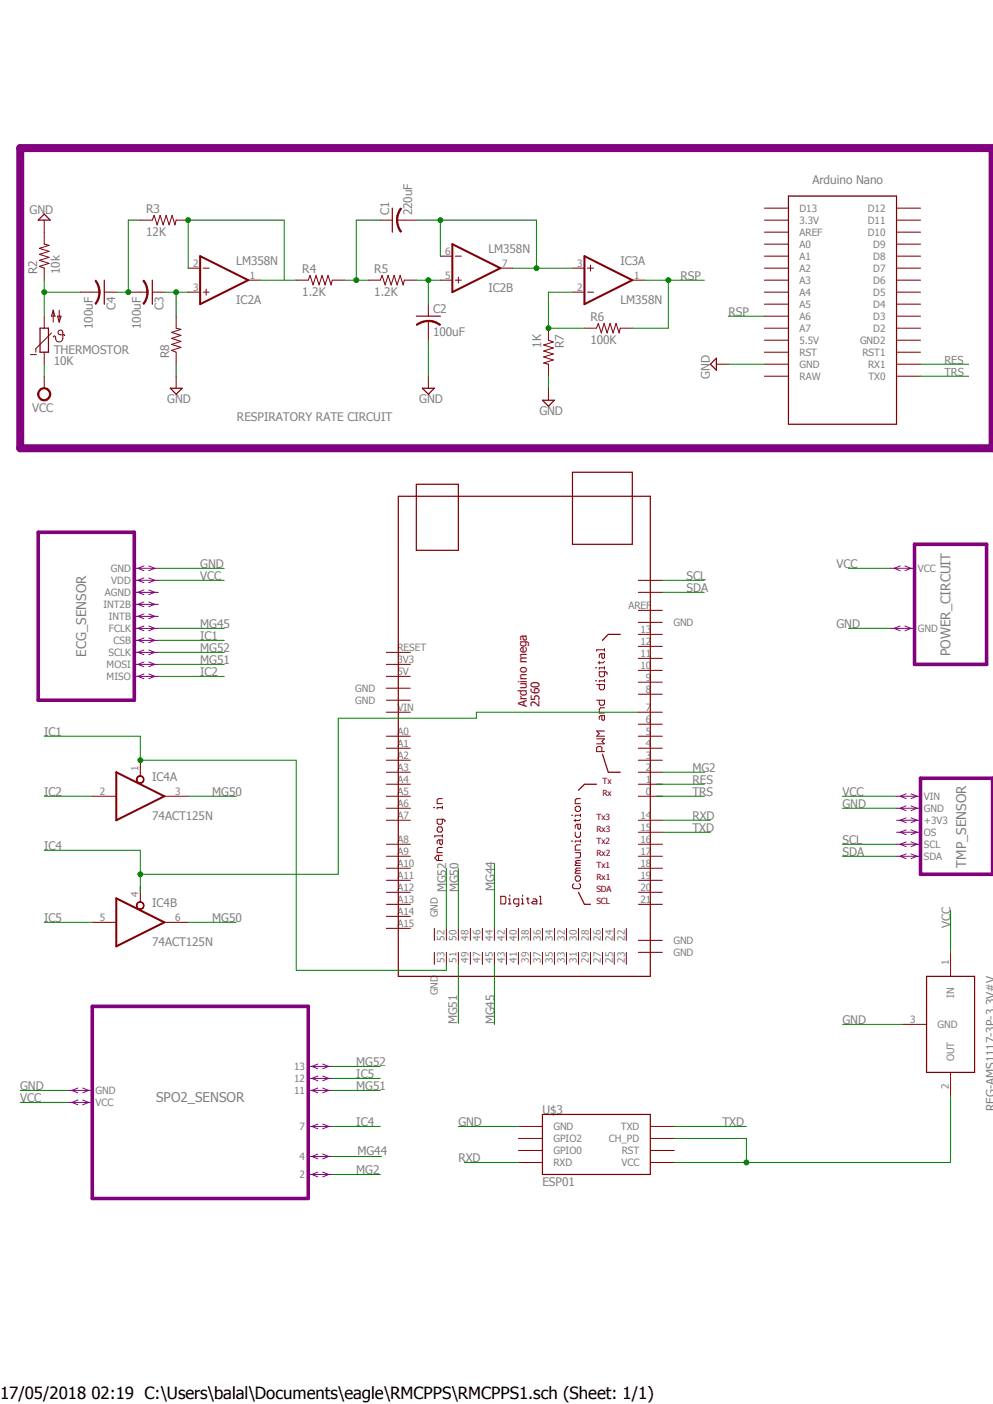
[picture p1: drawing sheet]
<svg xmlns="http://www.w3.org/2000/svg" width="210mm" height="297mm" viewBox="0 0 210 297" stroke-linecap="round" stroke-linejoin="round" font-family="sans-serif">
<path d="M0 30.4l210 222.7M210 39l-210 222.6" fill="none" stroke="#fff" stroke-width=".21"/>
<g fill="none" stroke="#800000" stroke-width=".21">
<path d="M9.4 49.1v2.5l1 .3-2.1 .6 2.1 .7-2.1 .6 2.1 .6-2.1 .7 2.1 .6-2.1 .6 1.1 .4v2.6M29.7 46.6h2.5l.4-1 .6 2 .7-2 .6 2 .6-2 .7 2 .6-2 .6 2 .3-1h2.5M39.8 56.7h2.5M43 56.7h1.2M52.5 59.3h2.5M62.7 59.3h2.5l.4-1 .6 2 .6-2 .7 2 .6-2 .6 2 .7-2 .6 2 .3-1h2.5M77.9 59.3h2.5l.4-1 .6 2 .7-2 .6 2 .7-2 .6 2 .6-2 .7 2 .2-1h2.6M84 46.6h1.5M93.1 59.3h2.6M93.1 54.2h2.6M96.3 59.3h1.3M96.3 54.2h1.3"/>
<path d="M96.9 58.6v1.3M105.8 56.7h2.6M121.1 56.7h2.5M124.2 56.7h1.3M124.9 56.1v1.3M133.7 59.3h2.6M161.7 46.6h5.1M161.7 49.1h5.1M161.7 59.3h5.1M161.7 56.7h5.1M161.7 54.2h5.1M161.7 51.6h5.1"/>
<path d="M161.7 44h5.1M189.6 46.6h5.1M189.6 49.1h5.1M189.6 59.3h5.1M189.6 56.7h5.1M189.6 54.2h5.1M189.6 51.6h5.1M189.6 44h5.1M6.4 75h1.3M9.4 66.9v2.5M9.4 74.5v2.5M10.9 70.4l-3.3 3.3v.8"/>
<path d="M11.3 65.6l.3 1.3h-.7zM11.3 65.6v2.6M12.1 66.9h.8l-.4 1.3zM12.5 65.6v2.6M13.6 71l-.1-.2h-.7a.51 .51 0 0 1-.5-.5 .51 .51 0 0 1 .5-.5 .51 .51 0 0 1 .5 .5v1.3a.82 .82 0 0 1-1 .7 .82 .82 0 0 1-.6-1.1l-.3-.1-.1 .2M37.3 66.9v2.5l1 .3-2 .6 2 .7-2 .6 2 .6-2 .7 2 .6-2 .6 1 .4v2.5M39.8 61.8h2.5M43 61.8h1.2M43.6 61.2v1.2M116 69.4v2.6l1 .3-2 .7 2 .6-2 .7 2 .6-2 .6 2 .7-2 .6 1 .2v2.6M121.1 61.8h2.5M123.6 69.4h2.6l.3-1 .7 2 .6-2 .6 2 .6-2 .7 2 .6-2 .6 2 .3-1h2.5"/>
<path d="M124.2 61.8h1.3M161.7 79.6h5.1M161.7 77h5.1M161.7 74.5h5.1M161.7 72h5.1M161.7 69.4h5.1M161.7 66.9h5.1M161.7 64.3h5.1M161.7 61.8h5.1M189.6 79.6h5.1M189.6 77h5.1M189.6 74.5h5.1"/>
<path d="M189.6 72h5.1M189.6 69.4h5.1M189.6 66.9h5.1M189.6 64.3h5.1M189.6 61.8h5.1M135 125.3h5.1M135 122.8h5.1"/>
</g>
<path d="M83 44v5.1M166.8 41.5h22.8v48.2h-22.8zM8.5 69.4h1.7v5.1h-1.7z" fill="none" stroke="#800000" stroke-width=".25"/>
<path d="M42.3 54.2l10.2 5.1-10.2 5zM95.7 51.6l10.1 5.1-10.1 5.1zM123.6 54.2l10.1 5.1-10.1 5z" fill="none" stroke="#800000" stroke-width=".42"/>
<path d="M84.7 44l.2 .2a4.1 4.1 0 0 0-.8 2.4h-.2a3.6 3.6 0 0 1 .8-2.6z" fill-rule="evenodd" fill="#800000"/>
<path d="M84.7 44l.2 .2a4.1 4.1 0 0 0-.8 2.4h-.2a3.6 3.6 0 0 1 .8-2.6z" fill="none" stroke="#800000" stroke-width=".21"/>
<path d="M83.9 46.6h.2a4.1 4.1 0 0 0 .8 2.4l-.2 .1a4 4 0 0 1-.8-2.5z" fill-rule="evenodd" fill="#800000"/>
<path d="M80.4 46.6h2.6M83.9 46.6h.2a4.1 4.1 0 0 0 .8 2.4l-.2 .1a4 4 0 0 1-.8-2.5zM85.5 46.6h2.6M90.6 67.9v1.5" fill="none" stroke="#800000" stroke-width=".21"/>
<path d="M88.1 66.9h5" fill="none" stroke="#800000" stroke-width=".25"/>
<path d="M90.6 67.8a3.6 3.6 0 0 1 2.6 .9l-.2 .1a4.1 4.1 0 0 0-2.4-.8z" fill-rule="evenodd" fill="#800000"/>
<path d="M90.6 67.8a3.6 3.6 0 0 1 2.6 .9l-.2 .1a4.1 4.1 0 0 0-2.4-.8z" fill="none" stroke="#800000" stroke-width=".21"/>
<path d="M88.1 68.6l.2-.1a4.2 4.2 0 0 1 2.3-.7v.2a4.1 4.1 0 0 0-2.4 .8z" fill-rule="evenodd" fill="#800000"/>
<path d="M29.7 61.8h1.5M88.1 68.6l.2-.1a4.2 4.2 0 0 1 2.3-.7v.2a4.1 4.1 0 0 0-2.4 .8zM90.6 64.3v2.6M90.6 69.4v2.6" fill="none" stroke="#800000" stroke-width=".21"/>
<path d="M32.2 59.3v5" fill="none" stroke="#800000" stroke-width=".25"/>
<path d="M31.1 61.8h.2a4 4 0 0 1-.9 2.6l-.2-.2a3.8 3.8 0 0 0 .9-2.4z" fill-rule="evenodd" fill="#800000"/>
<path d="M31.1 61.8h.2a4 4 0 0 1-.9 2.6l-.2-.2a3.8 3.8 0 0 0 .9-2.4z" fill="none" stroke="#800000" stroke-width=".21"/>
<path d="M30.2 59.4l.2-.1a3.9 3.9 0 0 1 .9 2.5h-.2a3.6 3.6 0 0 0-.9-2.4z" fill-rule="evenodd" fill="#800000"/>
<path d="M30.2 59.4l.2-.1a3.9 3.9 0 0 1 .9 2.5h-.2a3.6 3.6 0 0 0-.9-2.4zM19.5 61.8h1.5M27.1 61.8h2.6M32.2 61.8h2.6" fill="none" stroke="#800000" stroke-width=".21"/>
<path d="M22.1 59.3v5" fill="none" stroke="#800000" stroke-width=".25"/>
<path d="M20.9 61.8h.3a4 4 0 0 1-.9 2.6l-.2-.2a4.1 4.1 0 0 0 .8-2.4z" fill-rule="evenodd" fill="#800000"/>
<path d="M20.9 61.8h.3a4 4 0 0 1-.9 2.6l-.2-.2a4.1 4.1 0 0 0 .8-2.4z" fill="none" stroke="#800000" stroke-width=".21"/>
<path d="M20.1 59.4l.2-.1a3.9 3.9 0 0 1 .9 2.5h-.3a3.9 3.9 0 0 0-.8-2.4z" fill-rule="evenodd" fill="#800000"/>
<path d="M9.4 46.6v2.5M20.1 59.4l.2-.1a3.9 3.9 0 0 1 .9 2.5h-.3a3.9 3.9 0 0 0-.8-2.4zM17 61.8h2.5M22.1 61.8h2.5M37.3 79.6v2.5M90.6 79.6v2.5M116 82.1v2.6" fill="none" stroke="#800000" stroke-width=".21"/>
<path d="M9.4 45.3l1.2 1.3h-2.5zM36 82.1h2.5l-1.2 1.3zM89.3 82.1h2.6l-1.3 1.3zM114.7 84.7h2.6l-1.3 1.2z" fill="none" stroke="#800000" stroke-width=".25"/>
<path d="M8.6 82.2a1.4 1.4 0 0 1 2.1 .7 1.4 1.4 0 0 1-1.1 1.8 1.4 1.4 0 0 1-1.6-1.3h.2a1.15 1.15 0 0 1 1.7-1 1.15 1.15 0 0 1 .2 1.9 1.15 1.15 0 0 1-1.8-.5l-.1-.4h-.2v-.5z" fill-rule="evenodd" fill="#800000"/>
<path d="M9.4 79.6v2.5M151.5 77h2.6M8.6 82.2a1.4 1.4 0 0 1 2.1 .7 1.4 1.4 0 0 1-1.1 1.8 1.4 1.4 0 0 1-1.6-1.3h.2a1.15 1.15 0 0 1 1.7-1 1.15 1.15 0 0 1 .2 1.9 1.15 1.15 0 0 1-1.8-.5l-.1-.4h-.2v-.5zM29.7 163.4v.7" fill="none" stroke="#800000" stroke-width=".21"/>
<path d="M151.5 75.8v2.5l-1.3-1.3z" fill="none" stroke="#800000" stroke-width=".25"/>
<path d="M24.6 163.4l10.2 5-10.2 5.1z" fill="none" stroke="#800000" stroke-width=".42"/>
<path d="M29.1 164.3a.83 .83 0 0 1 1.3 .2 .83 .83 0 0 1-.6 1.2 .83 .83 0 0 1-1-.8h.2a.68 .68 0 0 1 .9-.7 .68 .68 0 0 1 .3 1.1 .68 .68 0 0 1-1.2-.1l-.2-.3z" fill-rule="evenodd" fill="#800000"/>
<path d="M19.5 168.4h5.1M29.1 164.3a.83 .83 0 0 1 1.3 .2 .83 .83 0 0 1-.6 1.2 .83 .83 0 0 1-1-.8h.2a.68 .68 0 0 1 .9-.7 .68 .68 0 0 1 .3 1.1 .68 .68 0 0 1-1.2-.1l-.2-.3zM29.7 160.8v2.6M34.8 168.4h5M29.7 190v.8" fill="none" stroke="#800000" stroke-width=".21"/>
<path d="M24.6 190l10.2 5.1-10.2 5.1z" fill="none" stroke="#800000" stroke-width=".42"/>
<path d="M29.1 190.9a.83 .83 0 0 1 1.3 .3 .83 .83 0 0 1-.6 1.2 .83 .83 0 0 1-1-.8h.2a.68 .68 0 0 1 .9-.7 .68 .68 0 0 1 .3 1.1 .68 .68 0 0 1-1.2-.1l-.2-.3z" fill-rule="evenodd" fill="#800000"/>
<g fill="none" stroke="#800000" stroke-width=".21">
<path d="M81.7 138h5.1M126.7 139.9v.6M127.3 138.3v.8l.3 .3 .2-.3v-.8h-.8l-.3 .3v.5M127.8 137.5h-1.6v.3M127.8 137.2v.6M127.8 139.9l-.2 .3h-1.1M135 129.1h5.1M135 131.7h5.1M135 134.2h5.1M135 136.7h5.1M135 139.3h5.1M81.7 150.7h5.1"/>
<path d="M81.7 155.7h5.1M81.7 158.3h5.1M81.7 148.1h5.1M81.7 145.6h5.1M81.7 143.1h5.1M81.7 140.5h5.1M125.9 144h.3M125.9 141.3h.3M126.2 148.1h1.6v.8l-.2 .3h-.6l-.3-.3v-.8M126.2 156.3h1.6l-.5 .5 .5 .6h-1.6M126.2 144.8h1.6v.8l-.2 .3h-.6l-.3-.3v-.8M127.3 159v-.8l-.3-.3h-.5l-.3 .3v.8h1.6"/>
<path d="M127.3 151.4v.8l.3 .2 .2-.2v-.8h-.8l-.3 .2v.6M127.8 154.6h-1.6l.5 .6-.5 .5h1.6M127.8 141.3h-1.1v.3M127.8 142.1v.8l-.2 .3h-.6l-.3-.3v-.8h1.4l.3 .3v.3M127.8 144h-1.1v.3M127.8 149.7h-.8l-.3 .3v.8h1.1M127.8 141v.6M127.8 143.7v.6M135 141.8h5.1M135 144.3h5.1M135 146.9h5.1M135 150.7h5.1"/>
<path d="M135 153.2h5.1M135 155.7h5.1M135 158.3h5.1M81.7 160.8h5.1M81.7 163.4h5.1M81.7 165.9h5.1M81.7 168.4h5.1M81.7 173.5h5.1M81.7 178.6h5.1M81.7 171h5.1M91.7 170.9h.2M92.8 174.9h.5l.3 .3v.5l-.3 .3h-.5l-.3-.3v-.5z"/>
<path d="M93 177.7v.8l.3 .2 .3-.2v-.8h-.8l-.3 .2v.6M93.6 179.3h-.8l-.3 .3v.8h1.1M93.6 169h-.8l-.3 .2v.8h1.1M93.6 170.9h-1.1v.2M93.6 173.3v.8l-.3 .3h-.5l-.3-.3v-.8h1.3l.3 .3v.2M93.6 170.6v.5M93.6 176.6v.5M93.6 176.8h-1.7v.3M120.9 177.9h.2M120.9 172.5h.2M121.7 170.9l.3-.3h.5l.3 .3v.5l-.3 .3h-.5l-.3-.3zM121.7 176v.8l.3 .3h.5l.3-.3v-.8"/>
<path d="M121.7 173.3v.5M122.2 174.4v.8l.3 .3 .3-.3v-.8h-.8l-.3 .3v.5M122.8 169h-.8l-.3 .2v.8h1.1M122.8 172.2v.6M122.8 177.7v.5M122.8 172.5h-1.1v.3M122.8 177.9h-1.1v.3M122.8 178.7h-.8l-.3 .3v.8h1.1M122.8 173.3l-.3 .3h-1.1M135 160.8h5.1M135 163.4h5.1M135 165.9h5.1"/>
<path d="M135 168.4h5.1M135 173.5h5.1M135 176.1h5.1M135 178.6h5.1M19.5 195.1h5.1M29.1 190.9a.83 .83 0 0 1 1.3 .3 .83 .83 0 0 1-.6 1.2 .83 .83 0 0 1-1-.8h.2a.68 .68 0 0 1 .9-.7 .68 .68 0 0 1 .3 1.1 .68 .68 0 0 1-1.2-.1l-.2-.3zM29.7 187.5v2.5M34.8 195.1h5M81.7 181.1h5.1M81.7 183.7h5.1M81.7 186.2h5.1M81.7 188.8h5.1"/>
<path d="M81.7 191.3h5.1M81.7 196.4h5.1M81.7 193.8h5.1M91.9 196.4v2.5M92.8 180.9v1.1M93.6 180.9h-1.1l-.6 .6 .6 .5h1.1M94.4 196.4v2.5M96.9 196.4v2.5M99.5 196.4v2.5M102 196.4v2.5M104.6 196.4v2.5M105.9 189.6h.8l.3 .3v1.1l-.3 .2h-.8z"/>
<path d="M107.1 196.4v2.5M107.5 191.2h.6M107.5 190.2h.3v1M107.8 189.3v.3M109.6 196.4v2.5M109.7 191.2h-.8l-.3-.2v-.6l.3-.2h.8v1.3l-.3 .3h-.2M110.3 191.2h.5M110.3 190.2h.2v1M110.5 189.3v.3M111.3 190.2h.6M111.6 189.9v1.1l.3 .2M112.2 196.4v2.5"/>
<path d="M112.7 190.2h.5l.3 .2v.8h-.8l-.3-.2 .3-.3h.8M114.1 191.2h.5M114.1 189.6h.2v1.6M114.7 196.4v2.5M117.3 196.4v2.5M119.8 196.4v2.5M121.4 186.9l-.3 .3v.5l.3 .3h1.1l.3-.3v-.5l-.3-.3M121.7 180.4h1.1v.8l-.3 .3h-.8M121.7 185.6l.3-.3h.5l.3 .3v.5l-.3 .3h-.5l-.3-.3zM122 182.6l-.3 .2v.3h1.1M122 184.2l-.3 .3v.2h1.1M122 184.2h.8"/>
<path d="M122 182.6h.8M122.3 196.4v2.5M122.8 182h-.8l-.3 .3 .3 .3M122.8 183.6h-.8l-.3 .3 .3 .3M124.9 196.4v2.5M127.4 196.4v2.5M129.9 196.4v2.5M132.5 196.4v2.5M135 181.1h5.1M135 183.7h5.1M135 186.2h5.1M135 188.8h5.1"/>
<path d="M135 191.3h5.1M135 198.9h5.1M91.9 201.5v2.5M94.4 201.5v2.5M96.9 201.5v2.5M99.5 201.5v2.5M102 201.5v2.5M104.6 201.5v2.5M107.1 201.5v2.5M109.6 201.5v2.5M112.2 201.5v2.5M114.7 201.5v2.5"/>
<path d="M117.3 201.5v2.5M119.8 201.5v2.5M122.3 201.5v2.5M124.9 201.5v2.5M127.4 201.5v2.5M129.9 201.5v2.5M132.5 201.5v2.5M135 201.5h5.1M190.9 216.7h5.1M201 201.5v5M109.6 238.3h5.1M137.5 238.3h5.1"/>
<path d="M201 226.9v5M109.6 240.8h5.1M109.6 243.4h5.1M109.6 245.9h5.1M137.5 240.8h5.1M137.5 243.4h5.1M137.5 245.9h5.1"/>
</g>
<path d="M121.1 99.9h12.6v15.2h-12.6zM84.2 105h53.3v101.5h-53.3zM88.1 102.4h8.8v14h-8.8zM131.2 134.2h-2.5l-1.3 1.3M127.4 159.6l1.3 3.8h2.5M126.2 165.9h-2.6l-1.3 1.3M122.3 188.8l1.3 2.5h1.3M196 206.5h10.1v20.4h-10.1zM114.7 235.8h22.8v12.7h-22.8z" fill="none" stroke="#800000" stroke-width=".25"/>
<path d="M9.4 59.3v7.6M9.4 61.8h7.6" fill="none" stroke="#008000" stroke-width=".21"/>
<circle cx="9.4" cy="61.8" r=".51" fill="#008000"/>
<g fill="none" stroke="#008000" stroke-width=".21">
<path d="M29.7 46.6h-2.6v15.2h-2.5"/>
<circle cx="9.4" cy="61.8" r=".51"/>
</g>
<circle cx="27.1" cy="61.8" r=".51" fill="#008000"/>
<g fill="none" stroke="#008000" stroke-width=".21">
<path d="M34.8 61.8h5M37.3 61.8v5.1"/>
<circle cx="27.1" cy="61.8" r=".51"/>
</g>
<circle cx="37.2" cy="61.8" r=".51" fill="#008000"/>
<g fill="none" stroke="#008000" stroke-width=".21">
<path d="M39.8 56.7v-10.1h20.3v12.7M55 59.3h7.7"/>
<circle cx="37.2" cy="61.8" r=".51"/>
</g>
<circle cx="39.8" cy="46.6" r=".51" fill="#008000"/>
<g fill="none" stroke="#008000" stroke-width=".21">
<path d="M72.8 59.3h5.1M80.4 46.6h-5v12.7"/>
<circle cx="39.8" cy="46.6" r=".51"/>
</g>
<circle cx="75.3" cy="59.3" r=".51" fill="#008000"/>
<g fill="none" stroke="#008000" stroke-width=".21">
<path d="M88.1 59.3h5M90.6 59.3v5"/>
<circle cx="75.3" cy="59.3" r=".51"/>
</g>
<circle cx="90.6" cy="59.3" r=".51" fill="#008000"/>
<g fill="none" stroke="#008000" stroke-width=".21">
<path d="M88.1 46.6h25.4v10.1h-5.1M93.1 46.6v7.6"/>
<circle cx="90.6" cy="59.3" r=".51"/>
</g>
<circle cx="93.1" cy="46.6" r=".51" fill="#008000"/>
<g fill="none" stroke="#008000" stroke-width=".21">
<path d="M113.5 56.7h7.6"/>
<circle cx="93.1" cy="46.6" r=".51"/>
</g>
<circle cx="113.4" cy="56.7" r=".51" fill="#008000"/>
<g fill="none" stroke="#008000" stroke-width=".21">
<path d="M136.3 59.3h12.7M141.4 59.3v10.1"/>
<circle cx="113.4" cy="56.7" r=".51"/>
</g>
<circle cx="141.3" cy="59.3" r=".51" fill="#008000"/>
<g fill="none" stroke="#008000" stroke-width=".21">
<path d="M9.4 77v2.6M37.3 77v2.6M90.6 72v7.6M116 79.6v2.5M133.7 69.4h7.7M154.1 66.9h7.6M154.1 77h7.6M194.7 77h10.2M194.7 79.6h10.2M33.5 122.8h13.9M33.5 120.2h13.9M33.5 135.5h13.9"/>
<path d="M179.5 120.2h8.8M179.5 132.9h8.8M9.4 155.7h20.3v5.1h33v44.5h31.7v-1.3M138.8 168.4h10.2M138.8 165.9h10.2M178.2 168.4h11.4M178.2 171h11.4M201 192.6v8.9M178.2 216.7h12.7M4.3 233.2h10.1M4.3 230.7h10.1M96.9 238.3h12.7"/>
<circle cx="141.3" cy="59.3" r=".51"/>
</g>
<circle cx="29.7" cy="160.8" r=".51" fill="#008000"/>
<g fill="none" stroke="#008000" stroke-width=".21">
<path d="M121.1 61.8h-5.1v7.6h7.6M33.5 138h13.9M94.4 183.7v12.7M70.3 225.6h10.1"/>
<circle cx="29.7" cy="160.8" r=".51"/>
</g>
<circle cx="116" cy="69.4" r=".51" fill="#008000"/>
<g fill="none" stroke="#008000" stroke-width=".21">
<path d="M33.5 132.9h13.9M140.1 122.8h8.9M140.1 125.3h8.9M33.5 143.1h13.9M135 150.7h-34.2v1.2h-29.3v33.1h-41.8M9.4 168.4h10.1M9.4 179.9h20.3v8.9M39.8 168.4h10.2M140.1 163.4h8.9M178.2 178.6h11.4M39.8 195.1h10.2M96.9 183.7v12.7"/>
<path d="M178.2 181.1h11.4M104.6 204v12.7M70.3 238.3h10.1M70.3 248.5h10.1"/>
<circle cx="116" cy="69.4" r=".51"/>
</g>
<circle cx="29.7" cy="185" r=".51" fill="#008000"/>
<g fill="none" stroke="#008000" stroke-width=".21">
<path d="M9.4 195.1h10.1M70.3 228.1h10.1M201 231.9v14h-58.4M142.6 240.8h15.3v5.1"/>
<circle cx="29.7" cy="185" r=".51"/>
</g>
<circle cx="157.9" cy="245.9" r=".51" fill="#008000"/>
<g fill="none" stroke="#008000" stroke-width=".21">
<path d="M33.5 140.5h13.9M140.1 176.1h10.1M140.1 173.5h10.1M104.6 182.7v13.7M96.9 204v12.5M70.3 230.7h10.1M142.6 238.3h15.3M70.3 244.6h10.4M98.2 245.9h11.4"/>
<circle cx="157.9" cy="245.9" r=".51"/>
</g>
<path d="M4.3 31.3h205.6v63.5h-205.6z" fill="none" stroke="#800080" stroke-width="1.7"/>
<path d="M8.1 112.6h20.3v35.5h-20.3zM193.4 115.1h15.3v25.4h-15.3zM194.7 164.6h15.2v20.4h-15.2zM19.5 212.9h45.7v40.6h-45.7z" fill="none" stroke="#800080" stroke-width=".76"/>
<g fill="none" stroke="#800080" stroke-width=".21">
<path d="M30.4 119.7l-1.2 .5 1.2 .5M31.5 119.7l1.2 .5-1.2 .5M190.4 119.7l-1.3 .5 1.3 .5M191.4 119.7l1.3 .5-1.3 .5M28.4 120.2h5.1M28.4 122.8h5.1M28.4 125.3h5.1M28.4 127.8h5.1M28.4 130.4h5.1M28.4 132.9h5.1M28.4 135.5h5.1M28.4 138h5.1"/>
<path d="M30.4 122.3l-1.2 .5 1.2 .5M30.4 124.8l-1.2 .5 1.2 .5M30.4 127.3l-1.2 .5 1.2 .6M30.4 129.9l-1.2 .5 1.2 .5M30.4 132.4l-1.2 .5 1.2 .5M30.4 135l-1.2 .5 1.2 .5M30.4 137.5l-1.2 .5 1.2 .5M31.5 122.3l1.2 .5-1.2 .5M31.5 124.8l1.2 .5-1.2 .5M31.5 127.3l1.2 .5-1.2 .6M31.5 129.9l1.2 .5-1.2 .5M31.5 132.4l1.2 .5-1.2 .5"/>
<path d="M31.5 135l1.2 .5-1.2 .5M31.5 137.5l1.2 .5-1.2 .5M188.3 120.2h5.1M188.3 132.9h5.1M190.4 132.4l-1.3 .5 1.3 .5M191.4 132.4l1.3 .5-1.3 .5M28.4 140.5h5.1M28.4 143.1h5.1M30.4 140l-1.2 .5 1.2 .6M30.4 142.6l-1.2 .5 1.2 .5M31.5 140l1.2 .5-1.2 .6M31.5 142.6l1.2 .5-1.2 .5"/>
<path d="M189.6 168.4h5.1M189.6 171h5.1M189.6 173.5h5.1M189.6 176.1h5.1M189.6 178.6h5.1M191.6 167.9l-1.2 .5 1.2 .6M191.6 170.5l-1.2 .5 1.2 .5M191.6 173l-1.2 .5 1.2 .5M191.6 175.6l-1.2 .5 1.2 .5M191.6 178.1l-1.2 .5 1.2 .5M192.7 167.9l1.2 .5-1.2 .6M192.7 170.5l1.2 .5-1.2 .5"/>
<path d="M192.7 173l1.2 .5-1.2 .5M192.7 175.6l1.2 .5-1.2 .5M192.7 178.1l1.2 .5-1.2 .5M189.6 181.1h5.1M191.6 180.6l-1.2 .5 1.2 .6M192.7 180.6l1.2 .5-1.2 .6M14.4 230.7h5.1M14.4 233.2h5.1M16.5 230.2l-1.3 .5 1.3 .5M16.5 232.7l-1.3 .5 1.3 .5M17.5 230.2l1.3 .5-1.3 .5M17.5 232.7l1.3 .5-1.3 .5"/>
<path d="M65.2 230.7h5.1M65.2 238.3h5.1M65.2 228.1h5.1M65.2 225.6h5.1M67.2 237.8l-1.2 .5 1.2 .5M67.2 230.2l-1.2 .5 1.2 .5M67.2 227.6l-1.2 .5 1.2 .5M67.2 225.1l-1.2 .5 1.2 .5M68.2 237.8l1.3 .5-1.3 .5M68.2 230.2l1.3 .5-1.3 .5M68.2 227.6l1.3 .5-1.3 .5M68.2 225.1l1.3 .5-1.3 .5"/>
<path d="M65.2 248.5h5.1M65.2 244.6h5.1M67.2 247.9l-1.2 .6 1.2 .5M67.2 244.1l-1.2 .5 1.2 .6M68.2 247.9l1.3 .6-1.3 .5M68.2 244.1l1.3 .5-1.3 .6"/>
</g>
<text font-size="3.6" x="0" y="296">17/05/2018 02:19 C:\Users\balal\Documents\eagle\RMCPPS\RMCPPS1.sch (Sheet: 1/1)</text>
<g font-size="2.8" fill="#808080">
<text x="18.2" y="139" transform="rotate(-90 18.2 139)">ECG_SENSOR</text>
<text x="201" y="138.8" transform="rotate(-90 201 138.8)">POWER_CIRCUIT</text>
<text x="204.3" y="183.5" transform="rotate(-90 204.3 183.5)">TMP_SENSOR</text>
<text x="33" y="233.2">SPO2_SENSOR</text>
</g>
<g font-size="2.5" fill="#808080">
<text x="171.8" y="39">Arduino Nano</text>
<text x="6.3" y="45.2">GND</text>
<text x="30.9" y="45.1">R3</text>
<text x="82.3" y="45.6" transform="rotate(-90 82.3 45.6)">C1</text>
<text x="87.2" y="45.6" transform="rotate(-90 87.2 45.6)">220uF</text>
<text x="30.9" y="49.9">12K</text>
<text x="103.3" y="53.4">LM358N</text>
<text x="7.8" y="58" transform="rotate(-90 7.8 58)">R2</text>
<text x="12.6" y="58" transform="rotate(-90 12.6 58)">10k</text>
<text x="50" y="56">LM358N</text>
<text x="63.9" y="57.8">R4</text>
<text x="79.2" y="57.8">R5</text>
<text x="131.2" y="56.1">IC3A</text>
<text x="143.9" y="59.3">RSP</text>
<text x="24.5" y="65.7" transform="rotate(-90 24.5 65.7)">C4</text>
<text x="34.6" y="65.7" transform="rotate(-90 34.6 65.7)">C3</text>
<text x="50" y="64.2">IC2A</text>
<text x="63.9" y="62.6">1.2K</text>
<text x="79.2" y="62.6">1.2K</text>
<text x="103.3" y="61.7">IC2B</text>
<text x="131.2" y="64.4">LM358N</text>
<text x="19.6" y="69.6" transform="rotate(-90 19.6 69.6)">100uF</text>
<text x="29.8" y="69.6" transform="rotate(-90 29.8 69.6)">100uF</text>
<text x="91.6" y="71.1">100uF</text>
<text x="91.6" y="66.3">C2</text>
<text x="124.9" y="67.9">R6</text>
<text x="154.1" y="66.9">RSP</text>
<text x="11.4" y="77.2">10K</text>
<text x="11.4" y="74.8">THERMOSTOR</text>
<text x="35.8" y="75.8" transform="rotate(-90 35.8 75.8)">R8</text>
<text x="114.5" y="73.5" transform="rotate(-90 114.5 73.5)">1K</text>
<text x="119.3" y="73.6" transform="rotate(-90 119.3 73.6)">R7</text>
<text x="124.9" y="72.7">100K</text>
<text x="150.1" y="80.1" transform="rotate(-90 150.1 80.1)">GND</text>
<text x="6.8" y="87.1">VCC</text>
<text x="35.4" y="85.3">GND</text>
<text x="50.1" y="89">RESPIRATORY RATE CIRCUIT</text>
<text x="88.7" y="85.3">GND</text>
<text x="114.1" y="87.8">GND</text>
<text x="42.4" y="122.8">VCC</text>
<text x="42.4" y="120.2">GND</text>
<text x="145.2" y="122.8">SCL</text>
<text x="145.2" y="125.3">SDA</text>
<text x="176.9" y="120.2">VCC</text>
<text x="42.4" y="135.4">IC1</text>
<text x="42.4" y="138">MG52</text>
<text x="42.4" y="132.9">MG45</text>
<text x="176.9" y="132.9">GND</text>
<text x="42.4" y="143.1">IC2</text>
<text x="42.4" y="140.5">MG51</text>
<text x="9.3" y="155.8">IC1</text>
<text x="32.2" y="165.3">IC4A</text>
<text x="146.4" y="165.9">RES</text>
<text x="146.4" y="163.4">MG2</text>
<text x="9.3" y="168.5">IC2</text>
<text x="32.2" y="173.5">74ACT125N</text>
<text x="44.9" y="168.5">MG50</text>
<text x="146.4" y="168.5">TRS</text>
<text x="146.4" y="173.5">RXD</text>
<text x="178.2" y="168.5">VCC</text>
<text x="178.2" y="171">GND</text>
<text x="9.3" y="179.9">IC4</text>
<text x="146.4" y="176.1">TXD</text>
<text x="178.2" y="178.6">SCL</text>
<text x="178.2" y="181.2">SDA</text>
<text x="32.2" y="191.9">IC4B</text>
<text x="94.4" y="188.8" transform="rotate(-90 94.4 188.8)">MG52</text>
<text x="96.9" y="188.8" transform="rotate(-90 96.9 188.8)">MG50</text>
<text x="104.6" y="188.5" transform="rotate(-90 104.6 188.5)">MG44</text>
<text x="9.3" y="195.1">IC5</text>
<text x="44.9" y="195.1">MG50</text>
<text x="201" y="196.4" transform="rotate(-90 201 196.4)">VCC</text>
<text x="32.2" y="200.2">74ACT125N</text>
<text x="96.7" y="216.7" transform="rotate(-90 96.7 216.7)">MG51</text>
<text x="104.6" y="216.7" transform="rotate(-90 104.6 216.7)">MG45</text>
<text x="178.2" y="216.7">GND</text>
<text x="75.4" y="225.6">MG52</text>
<text x="4.3" y="233.2">VCC</text>
<text x="4.3" y="230.7">GND</text>
<text x="75.4" y="228.1">IC5</text>
<text x="75.4" y="230.7">MG51</text>
<text x="75.4" y="238.3">IC4</text>
<text x="96.9" y="238.3">GND</text>
<text x="114.7" y="235.7">U$3</text>
<text x="152.8" y="238.3">TXD</text>
<text x="210.4" y="235" transform="rotate(-90 210.4 235)">REG-AMS1117-3P-3.3V#V</text>
<text x="75.6" y="244.4">MG44</text>
<text x="96.9" y="245.9">RXD</text>
<text x="75.4" y="248.4">MG2</text>
<text x="114.7" y="251">ESP01</text>
</g>
<g font-size="2.5" fill="#800000">
<text x="111.4" y="149.5" transform="rotate(-90 111.4 149.5)">Arduino mega</text>
<text x="114.1" y="149.5" transform="rotate(-90 114.1 149.5)">2560</text>
</g>
<g font-size="2.3" fill="#808080">
<text x="199.8" y="77">RES</text>
<text x="199.8" y="79.6">TRS</text>
</g>
<g font-size="2.1" fill="#808080">
<text x="169.1" y="47.3">3.3V</text>
<text x="169.1" y="44.8">D13</text>
<text x="183.5" y="44.8">D12</text>
<text x="183.5" y="47.3">D11</text>
<text x="94.2" y="53.8">6</text>
<text x="169.1" y="49.9">AREF</text>
<text x="169.1" y="52.4">A0</text>
<text x="183.5" y="49.9">D10</text>
<text x="184.7" y="52.4">D9</text>
<text x="40.9" y="56.4">2</text>
<text x="52.9" y="58.9">1</text>
<text x="94.2" y="58.9">5</text>
<text x="106.2" y="56.4">7</text>
<text x="122.1" y="56.4">3</text>
<text x="134.1" y="58.9">1</text>
<text x="169.1" y="57.5">A2</text>
<text x="169.1" y="55">A1</text>
<text x="184.7" y="57.5">D7</text>
<text x="184.7" y="55">D8</text>
<text x="40.9" y="61.5">3</text>
<text x="122.1" y="61.5">2</text>
<text x="169.1" y="60">A3</text>
<text x="169.1" y="65.1">A5</text>
<text x="169.1" y="62.6">A4</text>
<text x="184.7" y="65.1">D4</text>
<text x="184.7" y="62.6">D5</text>
<text x="184.7" y="60">D6</text>
<text x="169.1" y="70.2">A7</text>
<text x="169.1" y="67.7">A6</text>
<text x="184.7" y="70.2">D2</text>
<text x="184.7" y="67.7">D3</text>
<text x="169.1" y="77.8">GND</text>
<text x="169.1" y="75.3">RST</text>
<text x="169.1" y="72.7">5.5V</text>
<text x="181.9" y="72.7">GND2</text>
<text x="182.4" y="75.3">RST1</text>
<text x="183.6" y="77.8">RX1</text>
<text x="169.1" y="80.4">RAW</text>
<text x="183.7" y="80.4">TX0</text>
<text x="23.4" y="121">GND</text>
<text x="23.5" y="123.5">VDD</text>
<text x="194.1" y="121">VCC</text>
<text x="21.9" y="128.6">INT2B</text>
<text x="22.2" y="126.1">AGND</text>
<text x="23" y="131.1">INTB</text>
<text x="132.9" y="128.7">AREF</text>
<text x="23" y="133.7">FCLK</text>
<text x="24" y="136.2">CSB</text>
<text x="84" y="137.6">RESET</text>
<text x="135.5" y="133.8">13</text>
<text x="135.5" y="136.4">12</text>
<text x="142.4" y="132.4">GND</text>
<text x="194.1" y="133.7">GND</text>
<text x="22.6" y="141.3">MOSI</text>
<text x="22.6" y="143.8">MISO</text>
<text x="22.9" y="138.7">SCLK</text>
<text x="84" y="142.7">5V</text>
<text x="84" y="140.2">3V3</text>
<text x="135.5" y="138.9">11</text>
<text x="135.5" y="141.4">10</text>
<text x="136.6" y="144">9</text>
<text x="75.1" y="148.9">GND</text>
<text x="75.1" y="146.4">GND</text>
<text x="136.6" y="146.5">8</text>
<text x="84" y="155.4">A0</text>
<text x="84" y="150.3">VIN</text>
<text x="136.6" y="150.3">7</text>
<text x="136.6" y="152.9">6</text>
<text x="136.6" y="155.4">5</text>
<text x="84" y="160.5">A2</text>
<text x="84" y="157.9">A1</text>
<text x="136.6" y="157.9">4</text>
<text x="136.6" y="160.5">3</text>
<text x="29.3" y="163" transform="rotate(-90 29.3 163)">1</text>
<text x="84" y="165.6">A4</text>
<text x="84" y="163">A3</text>
<text x="136.6" y="163">2</text>
<text x="136.6" y="165.6">1</text>
<text x="21.1" y="168.1">2</text>
<text x="37.1" y="168.1">3</text>
<text x="84" y="173.2">A7</text>
<text x="84" y="170.6">A6</text>
<text x="84" y="168.1">A5</text>
<text x="135.5" y="173.2">14</text>
<text x="136.6" y="168.1">0</text>
<text x="195.4" y="169.2">VIN</text>
<text x="195.4" y="171.8">GND</text>
<text x="84" y="178.3">A8</text>
<text x="135.5" y="175.7">15</text>
<text x="135.5" y="178.3">16</text>
<text x="195.4" y="174.3">+3V3</text>
<text x="195.4" y="176.8">OS</text>
<text x="195.4" y="179.4">SCL</text>
<text x="84" y="185.9">A11</text>
<text x="84" y="183.3">A10</text>
<text x="84" y="180.8">A9</text>
<text x="135.5" y="180.8">17</text>
<text x="135.5" y="183.3">18</text>
<text x="135.5" y="185.9">19</text>
<text x="195.4" y="181.9">SDA</text>
<text x="29.3" y="189.7" transform="rotate(-90 29.3 189.7)">4</text>
<text x="84" y="191">A13</text>
<text x="84" y="188.4">A12</text>
<text x="135.5" y="188.4">20</text>
<text x="135.5" y="191">21</text>
<text x="21.1" y="194.8">5</text>
<text x="37.1" y="194.8">6</text>
<text x="84" y="196">A15</text>
<text x="84" y="193.5">A14</text>
<text x="92.6" y="194.1" transform="rotate(-90 92.6 194.1)">GND</text>
<text x="94" y="203.6" transform="rotate(-90 94 203.6)">53</text>
<text x="94" y="199" transform="rotate(-90 94 199)">52</text>
<text x="96.6" y="203.6" transform="rotate(-90 96.6 203.6)">51</text>
<text x="96.6" y="199" transform="rotate(-90 96.6 199)">50</text>
<text x="99.1" y="203.6" transform="rotate(-90 99.1 203.6)">49</text>
<text x="99.1" y="199" transform="rotate(-90 99.1 199)">48</text>
<text x="101.7" y="203.6" transform="rotate(-90 101.7 203.6)">47</text>
<text x="101.7" y="199" transform="rotate(-90 101.7 199)">46</text>
<text x="104.2" y="203.6" transform="rotate(-90 104.2 203.6)">45</text>
<text x="104.2" y="199" transform="rotate(-90 104.2 199)">44</text>
<text x="106.7" y="203.6" transform="rotate(-90 106.7 203.6)">43</text>
<text x="106.7" y="199" transform="rotate(-90 106.7 199)">42</text>
<text x="109.3" y="203.6" transform="rotate(-90 109.3 203.6)">41</text>
<text x="109.3" y="199" transform="rotate(-90 109.3 199)">40</text>
<text x="111.8" y="203.6" transform="rotate(-90 111.8 203.6)">39</text>
<text x="111.8" y="199" transform="rotate(-90 111.8 199)">38</text>
<text x="114.4" y="203.6" transform="rotate(-90 114.4 203.6)">37</text>
<text x="114.4" y="199" transform="rotate(-90 114.4 199)">36</text>
<text x="116.9" y="203.6" transform="rotate(-90 116.9 203.6)">35</text>
<text x="116.9" y="199" transform="rotate(-90 116.9 199)">34</text>
<text x="119.4" y="203.6" transform="rotate(-90 119.4 203.6)">33</text>
<text x="119.4" y="199" transform="rotate(-90 119.4 199)">32</text>
<text x="122" y="203.6" transform="rotate(-90 122 203.6)">31</text>
<text x="122" y="199" transform="rotate(-90 122 199)">30</text>
<text x="124.5" y="203.6" transform="rotate(-90 124.5 203.6)">29</text>
<text x="124.5" y="199" transform="rotate(-90 124.5 199)">28</text>
<text x="127" y="203.6" transform="rotate(-90 127 203.6)">27</text>
<text x="127" y="199" transform="rotate(-90 127 199)">26</text>
<text x="129.6" y="203.6" transform="rotate(-90 129.6 203.6)">25</text>
<text x="129.6" y="199" transform="rotate(-90 129.6 199)">24</text>
<text x="132.1" y="203.6" transform="rotate(-90 132.1 203.6)">23</text>
<text x="132.1" y="199" transform="rotate(-90 132.1 199)">22</text>
<text x="142.4" y="199.7">GND</text>
<text x="142.4" y="202.2">GND</text>
<text x="200.7" y="204.2" transform="rotate(-90 200.7 204.2)">1</text>
<text x="92.6" y="210.6" transform="rotate(-90 92.6 210.6)">GND</text>
<text x="201.8" y="211.1" transform="rotate(-90 201.8 211.1)">IN</text>
<text x="192.5" y="216.3">3</text>
<text x="198.3" y="217.5">GND</text>
<text x="62.2" y="226.3">13</text>
<text x="201.8" y="224.5" transform="rotate(-90 201.8 224.5)">OUT</text>
<text x="20.2" y="231.4">GND</text>
<text x="20.2" y="234">VCC</text>
<text x="62.2" y="231.4">11</text>
<text x="62.2" y="228.9">12</text>
<text x="200.7" y="230.3" transform="rotate(-90 200.7 230.3)">2</text>
<text x="63.3" y="239">7</text>
<text x="117" y="239">GND</text>
<text x="131.3" y="239">TXD</text>
<text x="63.3" y="245.4">4</text>
<text x="117" y="241.6">GPIO2</text>
<text x="117" y="244.1">GPIO0</text>
<text x="128.7" y="241.6">CH_PD</text>
<text x="131.5" y="244.1">RST</text>
<text x="63.3" y="249.2">2</text>
<text x="117" y="246.7">RXD</text>
<text x="131.4" y="246.7">VCC</text>
</g>
<g font-size="1.8" fill="#800000">
<text x="127.4" y="165.9">Tx</text>
<text x="126.1" y="173.5">Tx3</text>
<text x="127.4" y="168.5">Rx</text>
<text x="126.1" y="176.1">Rx3</text>
<text x="126.1" y="178.6">Tx2</text>
<text x="126.1" y="181.2">Rx2</text>
<text x="126.1" y="183.7">Tx1</text>
<text x="126.1" y="186.2">Rx1</text>
<text x="126.1" y="188.8">SDA</text>
<text x="126.1" y="191.3">SCL</text>
</g>
</svg>
